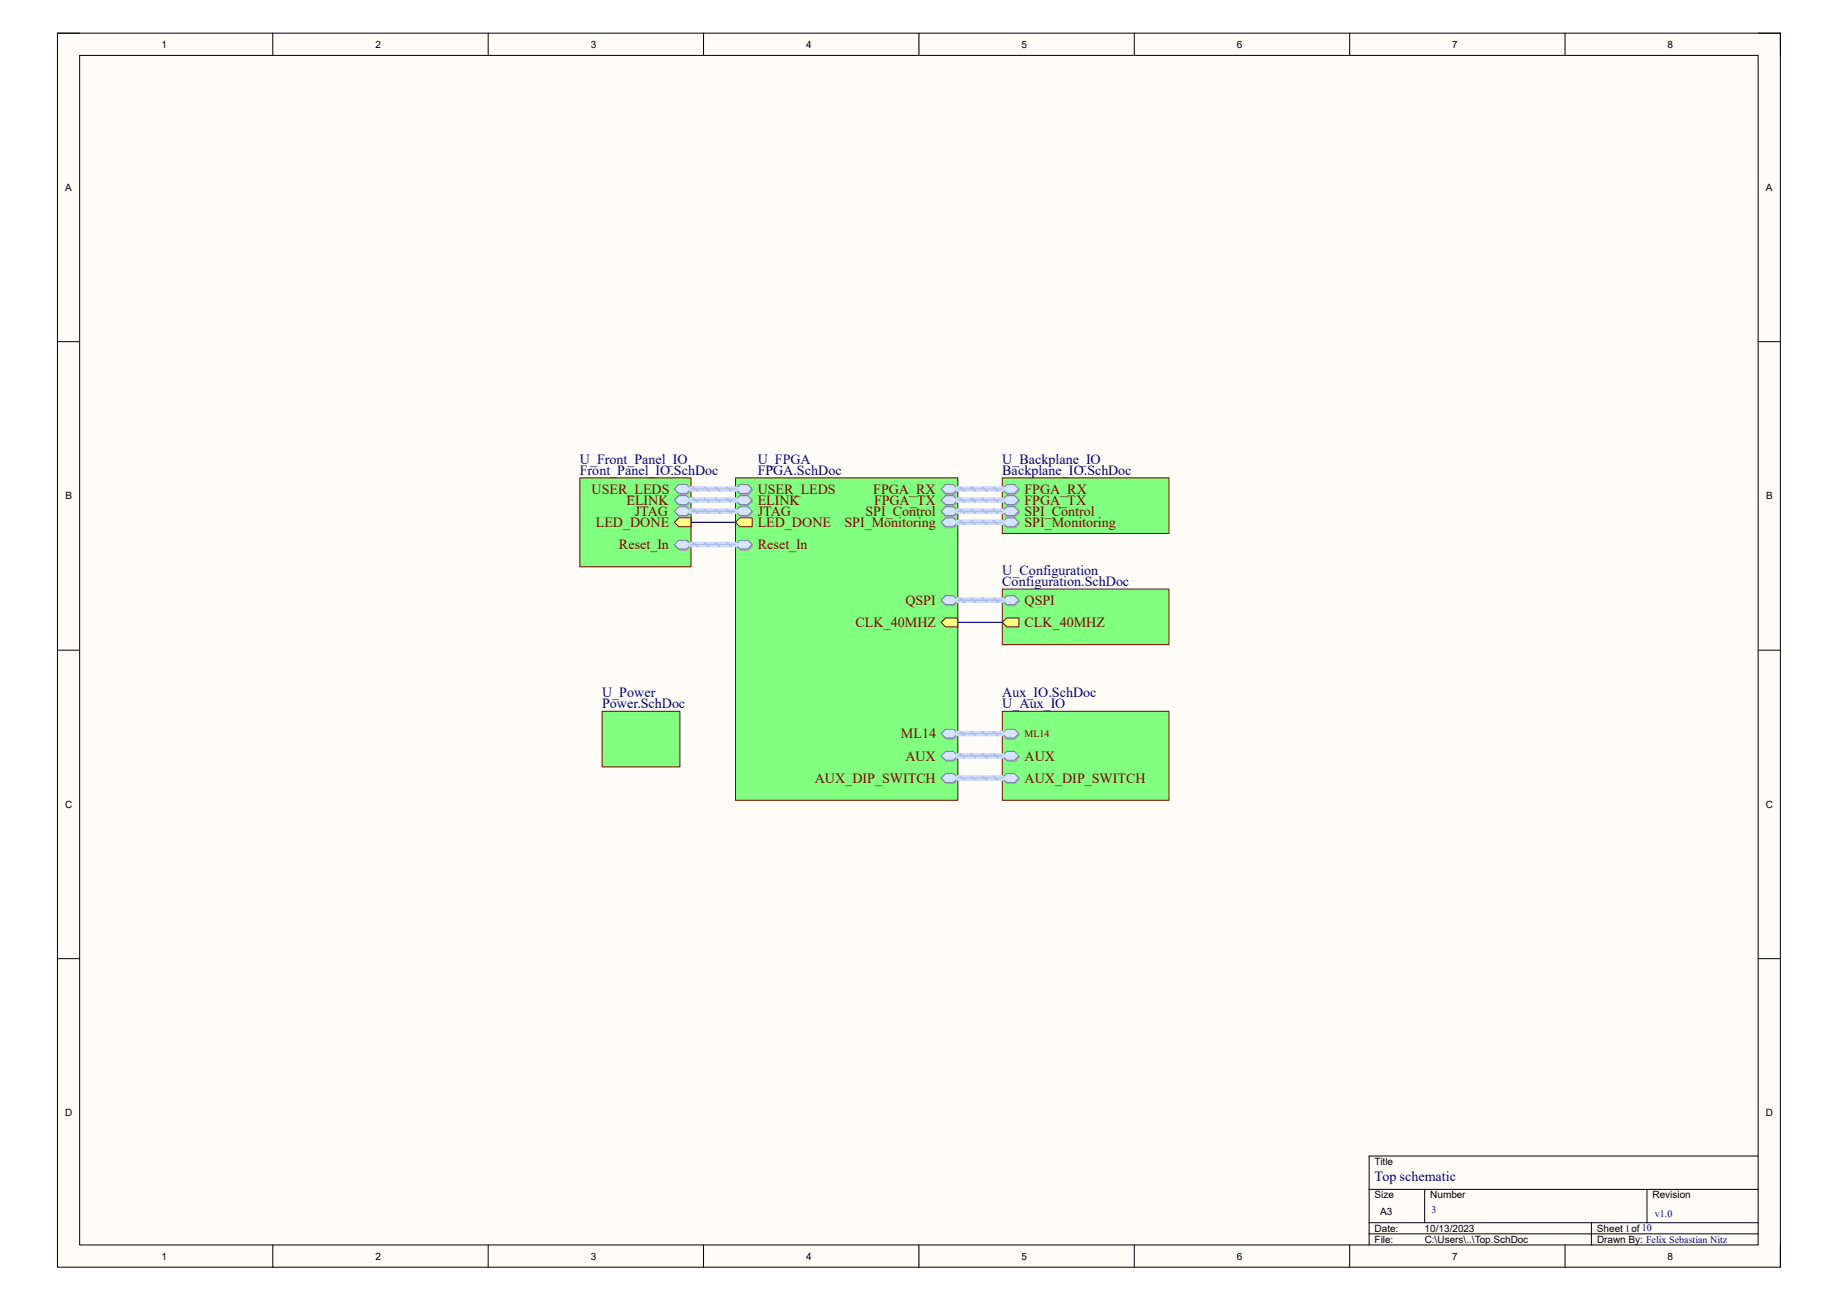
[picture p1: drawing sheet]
<svg xmlns="http://www.w3.org/2000/svg" width="420mm" height="297mm" viewBox="0 0 420 297" stroke-linecap="round" stroke-linejoin="round" font-family="sans-serif">
<path d="M13.1 7.6h393.7v281.9h-393.7z" fill-rule="evenodd" fill="#fffcf8"/>
<path d="M13.1 7.6h393.7v281.9h-393.7z" fill="none" stroke="#000" stroke-width=".23"/>
<path d="M18.2 12.7h383.5v271.7h-383.5z" fill-rule="evenodd" fill="#fffcf8"/>
<g fill="none" stroke="#000" stroke-width=".23">
<path d="M13.1 7.6h5.1M18.2 12.7h383.5v271.7h-383.5zM62.3 7.6v5.1M111.5 7.6v5.1M160.8 7.6v5.1M210 7.6v5.1M259.2 7.6v5.1M308.4 7.6v5.1M357.6 7.6v5.1M401.7 7.6h5.1v5.1M13.1 78.1h5.1M401.7 78.1h5.1"/>
<path d="M13.1 148.5h5.1M401.7 148.5h5.1M13.1 219h5.1M401.7 219h5.1M312.8 271.7h88.9M312.8 279.4h88.9M325.5 271.7v7.7M363.6 279.4v5M376.3 271.7v7.7M401.7 264.1h-88.9v20.3M62.3 284.4v5.1M111.5 284.4v5.1"/>
<path d="M160.8 284.4v5.1M210 284.4v5.1M259.2 284.4v5.1M308.4 284.4v5.1M312.8 281.9h88.9M357.6 284.4v5.1M406.8 284.4v5.1"/>
</g>
<path d="M132.5 109.2h25.4v20.3h-25.4z" fill-rule="evenodd" fill="#80ff80"/>
<path d="M132.5 109.2h25.4v20.3h-25.4z" fill="none" stroke="#800000" stroke-width=".23"/>
<path d="M155.2 116h1.8l1 1.1-1 1h-1.8l-1-1z" fill-rule="evenodd" fill="#bac0ca"/>
<path d="M155.2 116h1.8l1 1.1-1 1h-1.8l-1-1z" fill="none" stroke="#a6acb6" stroke-width=".23"/>
<path d="M155.1 115.8h1.8l1 1-1 1h-1.8l-1-1z" fill-rule="evenodd" fill="#d5e4ff"/>
<path d="M155.1 115.8h1.8l1 1-1 1h-1.8l-1-1z" fill="none" stroke="#71809b" stroke-width=".23"/>
<path d="M155.2 113.5h1.8l1 1-1 1h-1.8l-1-1z" fill-rule="evenodd" fill="#bac0ca"/>
<path d="M155.2 113.5h1.8l1 1-1 1h-1.8l-1-1z" fill="none" stroke="#a6acb6" stroke-width=".23"/>
<path d="M155.1 113.2h1.8l1 1.1-1 1h-1.8l-1-1z" fill-rule="evenodd" fill="#d5e4ff"/>
<path d="M155.1 113.2h1.8l1 1.1-1 1h-1.8l-1-1z" fill="none" stroke="#71809b" stroke-width=".23"/>
<path d="M155.2 111h1.8l1 1-1 1h-1.8l-1-1z" fill-rule="evenodd" fill="#bac0ca"/>
<path d="M155.2 111h1.8l1 1-1 1h-1.8l-1-1z" fill="none" stroke="#a6acb6" stroke-width=".23"/>
<path d="M155.1 110.7h1.8l1 1-1 1h-1.8l-1-1z" fill-rule="evenodd" fill="#d5e4ff"/>
<path d="M155.1 110.7h1.8l1 1-1 1h-1.8l-1-1z" fill="none" stroke="#71809b" stroke-width=".23"/>
<path d="M155.1 118.3h2.8v2.1h-2.8l-1-1.1z" fill-rule="evenodd" fill="#ffff80"/>
<path d="M155.1 118.3h2.8v2.1h-2.8l-1-1.1z" fill="none" stroke="#800000" stroke-width=".23"/>
<path d="M155.2 123.7h1.8l1 1-1 1h-1.8l-1-1z" fill-rule="evenodd" fill="#bac0ca"/>
<path d="M155.2 123.7h1.8l1 1-1 1h-1.8l-1-1z" fill="none" stroke="#a6acb6" stroke-width=".23"/>
<path d="M155.1 123.4h1.8l1 1-1 1h-1.8l-1-1z" fill-rule="evenodd" fill="#d5e4ff"/>
<path d="M155.1 123.4h1.8l1 1-1 1h-1.8l-1-1z" fill="none" stroke="#71809b" stroke-width=".23"/>
<path d="M229 109.2h38.1v12.7h-38.1z" fill-rule="evenodd" fill="#80ff80"/>
<path d="M229 109.2h38.1v12.7h-38.1z" fill="none" stroke="#800000" stroke-width=".23"/>
<path d="M230.2 111h1.7l1.1 1-1.1 1h-1.7l-1-1z" fill-rule="evenodd" fill="#bac0ca"/>
<path d="M230.2 111h1.7l1.1 1-1.1 1h-1.7l-1-1z" fill="none" stroke="#a6acb6" stroke-width=".23"/>
<path d="M229 111.7l1-1h1.8l1 1-1 1h-1.8z" fill-rule="evenodd" fill="#d5e4ff"/>
<path d="M229 111.7l1-1h1.8l1 1-1 1h-1.8z" fill="none" stroke="#71809b" stroke-width=".23"/>
<path d="M230.2 113.5h1.7l1.1 1-1.1 1h-1.7l-1-1z" fill-rule="evenodd" fill="#bac0ca"/>
<path d="M230.2 113.5h1.7l1.1 1-1.1 1h-1.7l-1-1z" fill="none" stroke="#a6acb6" stroke-width=".23"/>
<path d="M229 114.3l1-1.1h1.8l1 1.1-1 1h-1.8z" fill-rule="evenodd" fill="#d5e4ff"/>
<path d="M229 114.3l1-1.1h1.8l1 1.1-1 1h-1.8z" fill="none" stroke="#71809b" stroke-width=".23"/>
<path d="M230.2 116h1.7l1.1 1.1-1.1 1h-1.7l-1-1z" fill-rule="evenodd" fill="#bac0ca"/>
<path d="M230.2 116h1.7l1.1 1.1-1.1 1h-1.7l-1-1z" fill="none" stroke="#a6acb6" stroke-width=".23"/>
<path d="M229 116.8l1-1h1.8l1 1-1 1h-1.8z" fill-rule="evenodd" fill="#d5e4ff"/>
<path d="M229 116.8l1-1h1.8l1 1-1 1h-1.8z" fill="none" stroke="#71809b" stroke-width=".23"/>
<path d="M230.2 118.6h1.7l1.1 1-1.1 1h-1.7l-1-1z" fill-rule="evenodd" fill="#bac0ca"/>
<path d="M230.2 118.6h1.7l1.1 1-1.1 1h-1.7l-1-1z" fill="none" stroke="#a6acb6" stroke-width=".23"/>
<path d="M229 119.3l1-1h1.8l1 1-1 1.1h-1.8z" fill-rule="evenodd" fill="#d5e4ff"/>
<path d="M229 119.3l1-1h1.8l1 1-1 1.1h-1.8z" fill="none" stroke="#71809b" stroke-width=".23"/>
<path d="M137.6 162.5h17.8v12.7h-17.8z" fill-rule="evenodd" fill="#80ff80"/>
<path d="M137.6 162.5h17.8v12.7h-17.8z" fill="none" stroke="#800000" stroke-width=".23"/>
<path d="M168.1 109.2h50.8v73.6h-50.8z" fill-rule="evenodd" fill="#80ff80"/>
<path d="M168.1 109.2h50.8v73.6h-50.8z" fill="none" stroke="#800000" stroke-width=".23"/>
<path d="M168.2 117.1l1-1.1h1.8l1 1.1-1 1h-1.8z" fill-rule="evenodd" fill="#bac0ca"/>
<path d="M168.2 117.1l1-1.1h1.8l1 1.1-1 1h-1.8z" fill="none" stroke="#a6acb6" stroke-width=".23"/>
<path d="M169.1 115.8h1.8l1 1-1 1h-1.8l-1-1z" fill-rule="evenodd" fill="#d5e4ff"/>
<path d="M169.1 115.8h1.8l1 1-1 1h-1.8l-1-1z" fill="none" stroke="#71809b" stroke-width=".23"/>
<path d="M215.2 172.9l1-1h1.8l1 1-1 1h-1.8z" fill-rule="evenodd" fill="#bac0ca"/>
<path d="M215.2 172.9l1-1h1.8l1 1-1 1h-1.8z" fill="none" stroke="#a6acb6" stroke-width=".23"/>
<path d="M215.1 172.7l1-1h1.7l1.1 1-1.1 1h-1.7z" fill-rule="evenodd" fill="#d5e4ff"/>
<path d="M215.1 172.7l1-1h1.7l1.1 1-1.1 1h-1.7z" fill="none" stroke="#71809b" stroke-width=".23"/>
<path d="M168.2 114.5l1-1h1.8l1 1-1 1h-1.8z" fill-rule="evenodd" fill="#bac0ca"/>
<path d="M168.2 114.5l1-1h1.8l1 1-1 1h-1.8z" fill="none" stroke="#a6acb6" stroke-width=".23"/>
<path d="M169.1 113.2h1.8l1 1.1-1 1h-1.8l-1-1z" fill-rule="evenodd" fill="#d5e4ff"/>
<path d="M169.1 113.2h1.8l1 1.1-1 1h-1.8l-1-1z" fill="none" stroke="#71809b" stroke-width=".23"/>
<path d="M216.2 111h1.8l1 1-1 1h-1.8l-1-1z" fill-rule="evenodd" fill="#bac0ca"/>
<path d="M216.2 111h1.8l1 1-1 1h-1.8l-1-1z" fill="none" stroke="#a6acb6" stroke-width=".23"/>
<path d="M215.1 111.7l1-1h1.7l1.1 1-1.1 1h-1.7z" fill-rule="evenodd" fill="#d5e4ff"/>
<path d="M215.1 111.7l1-1h1.7l1.1 1-1.1 1h-1.7z" fill="none" stroke="#71809b" stroke-width=".23"/>
<path d="M216.2 113.5h1.8l1 1-1 1h-1.8l-1-1z" fill-rule="evenodd" fill="#bac0ca"/>
<path d="M216.2 113.5h1.8l1 1-1 1h-1.8l-1-1z" fill="none" stroke="#a6acb6" stroke-width=".23"/>
<path d="M215.1 114.3l1-1.1h1.7l1.1 1.1-1.1 1h-1.7z" fill-rule="evenodd" fill="#d5e4ff"/>
<path d="M215.1 114.3l1-1.1h1.7l1.1 1.1-1.1 1h-1.7z" fill="none" stroke="#71809b" stroke-width=".23"/>
<path d="M216.2 116h1.8l1 1.1-1 1h-1.8l-1-1z" fill-rule="evenodd" fill="#bac0ca"/>
<path d="M216.2 116h1.8l1 1.1-1 1h-1.8l-1-1z" fill="none" stroke="#a6acb6" stroke-width=".23"/>
<path d="M215.1 116.8l1-1h1.7l1.1 1-1.1 1h-1.7z" fill-rule="evenodd" fill="#d5e4ff"/>
<path d="M215.1 116.8l1-1h1.7l1.1 1-1.1 1h-1.7z" fill="none" stroke="#71809b" stroke-width=".23"/>
<path d="M216.2 118.6h1.8l1 1-1 1h-1.8l-1-1z" fill-rule="evenodd" fill="#bac0ca"/>
<path d="M216.2 118.6h1.8l1 1-1 1h-1.8l-1-1z" fill="none" stroke="#a6acb6" stroke-width=".23"/>
<path d="M215.1 119.3l1-1h1.7l1.1 1-1.1 1.1h-1.7z" fill-rule="evenodd" fill="#d5e4ff"/>
<path d="M215.1 119.3l1-1h1.7l1.1 1-1.1 1.1h-1.7z" fill="none" stroke="#71809b" stroke-width=".23"/>
<path d="M216.2 136.4h1.8l1 1-1 1h-1.8l-1-1z" fill-rule="evenodd" fill="#bac0ca"/>
<path d="M216.2 136.4h1.8l1 1-1 1h-1.8l-1-1z" fill="none" stroke="#a6acb6" stroke-width=".23"/>
<path d="M215.1 137.1l1-1h1.7l1.1 1-1.1 1h-1.7z" fill-rule="evenodd" fill="#d5e4ff"/>
<path d="M215.1 137.1l1-1h1.7l1.1 1-1.1 1h-1.7z" fill="none" stroke="#71809b" stroke-width=".23"/>
<path d="M215.1 142.2l1-1h2.8v2h-2.8z" fill-rule="evenodd" fill="#ffff80"/>
<path d="M215.1 142.2l1-1h2.8v2h-2.8z" fill="none" stroke="#800000" stroke-width=".23"/>
<path d="M168.2 112l1-1h1.8l1 1-1 1h-1.8z" fill-rule="evenodd" fill="#bac0ca"/>
<path d="M168.2 112l1-1h1.8l1 1-1 1h-1.8z" fill="none" stroke="#a6acb6" stroke-width=".23"/>
<path d="M169.1 110.7h1.8l1 1-1 1h-1.8l-1-1z" fill-rule="evenodd" fill="#d5e4ff"/>
<path d="M169.1 110.7h1.8l1 1-1 1h-1.8l-1-1z" fill="none" stroke="#71809b" stroke-width=".23"/>
<path d="M169.1 118.3h2.8v2.1h-2.8l-1-1.1z" fill-rule="evenodd" fill="#ffff80"/>
<path d="M169.1 118.3h2.8v2.1h-2.8l-1-1.1z" fill="none" stroke="#800000" stroke-width=".23"/>
<path d="M215.2 178l1-1h1.8l1 1-1 1h-1.8z" fill-rule="evenodd" fill="#bac0ca"/>
<path d="M215.2 178l1-1h1.8l1 1-1 1h-1.8z" fill="none" stroke="#a6acb6" stroke-width=".23"/>
<path d="M215.1 177.8l1-1.1h1.7l1.1 1.1-1.1 1h-1.7z" fill-rule="evenodd" fill="#d5e4ff"/>
<path d="M215.1 177.8l1-1.1h1.7l1.1 1.1-1.1 1h-1.7z" fill="none" stroke="#71809b" stroke-width=".23"/>
<path d="M168.2 124.7l1-1h1.8l1 1-1 1h-1.8z" fill-rule="evenodd" fill="#bac0ca"/>
<path d="M168.2 124.7l1-1h1.8l1 1-1 1h-1.8z" fill="none" stroke="#a6acb6" stroke-width=".23"/>
<path d="M169.1 123.4h1.8l1 1-1 1h-1.8l-1-1z" fill-rule="evenodd" fill="#d5e4ff"/>
<path d="M169.1 123.4h1.8l1 1-1 1h-1.8l-1-1z" fill="none" stroke="#71809b" stroke-width=".23"/>
<path d="M216.2 166.8h1.8l1 1.1-1 1h-1.8l-1-1z" fill-rule="evenodd" fill="#bac0ca"/>
<path d="M216.2 166.8h1.8l1 1.1-1 1h-1.8l-1-1z" fill="none" stroke="#a6acb6" stroke-width=".23"/>
<path d="M215.1 167.6l1-1h1.7l1.1 1-1.1 1h-1.7z" fill-rule="evenodd" fill="#d5e4ff"/>
<path d="M215.1 167.6l1-1h1.7l1.1 1-1.1 1h-1.7z" fill="none" stroke="#71809b" stroke-width=".23"/>
<path d="M229 134.6h38.1v12.7h-38.1z" fill-rule="evenodd" fill="#80ff80"/>
<path d="M229 134.6h38.1v12.7h-38.1z" fill="none" stroke="#800000" stroke-width=".23"/>
<path d="M230.2 136.4h1.7l1.1 1-1.1 1h-1.7l-1-1z" fill-rule="evenodd" fill="#bac0ca"/>
<path d="M230.2 136.4h1.7l1.1 1-1.1 1h-1.7l-1-1z" fill="none" stroke="#a6acb6" stroke-width=".23"/>
<path d="M229 137.1l1-1h1.8l1 1-1 1h-1.8z" fill-rule="evenodd" fill="#d5e4ff"/>
<path d="M229 137.1l1-1h1.8l1 1-1 1h-1.8z" fill="none" stroke="#71809b" stroke-width=".23"/>
<path d="M229 142.2l1-1h2.8v2h-2.8z" fill-rule="evenodd" fill="#ffff80"/>
<path d="M229 142.2l1-1h2.8v2h-2.8z" fill="none" stroke="#800000" stroke-width=".23"/>
<path d="M229 162.5h38.1v20.3h-38.1z" fill-rule="evenodd" fill="#80ff80"/>
<path d="M229 162.5h38.1v20.3h-38.1z" fill="none" stroke="#800000" stroke-width=".23"/>
<path d="M229.2 172.9l1-1h1.7l1.1 1-1.1 1h-1.7z" fill-rule="evenodd" fill="#bac0ca"/>
<path d="M229.2 172.9l1-1h1.7l1.1 1-1.1 1h-1.7z" fill="none" stroke="#a6acb6" stroke-width=".23"/>
<path d="M229 172.7l1-1h1.8l1 1-1 1h-1.8z" fill-rule="evenodd" fill="#d5e4ff"/>
<path d="M229 172.7l1-1h1.8l1 1-1 1h-1.8z" fill="none" stroke="#71809b" stroke-width=".23"/>
<path d="M230.2 177h1.7l1.1 1-1.1 1h-1.7l-1-1z" fill-rule="evenodd" fill="#bac0ca"/>
<path d="M230.2 177h1.7l1.1 1-1.1 1h-1.7l-1-1z" fill="none" stroke="#a6acb6" stroke-width=".23"/>
<path d="M229 177.8l1-1.1h1.8l1 1.1-1 1h-1.8z" fill-rule="evenodd" fill="#d5e4ff"/>
<path d="M229 177.8l1-1.1h1.8l1 1.1-1 1h-1.8z" fill="none" stroke="#71809b" stroke-width=".23"/>
<path d="M230.2 166.8h1.7l1.1 1.1-1.1 1h-1.7l-1-1z" fill-rule="evenodd" fill="#bac0ca"/>
<path d="M230.2 166.8h1.7l1.1 1.1-1.1 1h-1.7l-1-1z" fill="none" stroke="#a6acb6" stroke-width=".23"/>
<path d="M229 167.6l1-1h1.8l1 1-1 1h-1.8z" fill-rule="evenodd" fill="#d5e4ff"/>
<path d="M229 167.6l1-1h1.8l1 1-1 1h-1.8z" fill="none" stroke="#71809b" stroke-width=".23"/>
<path d="M157.9 119.3h10.2M218.9 142.2h10.1" fill="none" stroke="#000080" stroke-width=".25"/>
<path d="M157.9 116.8h10.2M157.9 114.3h10.2M157.9 111.7h10.2M218.9 119.3h10.1M218.9 116.8h10.1M218.9 114.3h10.1M218.9 111.7h10.1M157.9 124.4h10.2M218.9 137.1h10.1M218.9 172.7h10.1M218.9 177.8h10.1M218.9 167.6h10.1" fill="none" stroke="#cbdaff" stroke-width="1.3"/>
<g fill="none" stroke="#adbce7" stroke-width=".38">
<path d="M158.4 113.8l1 .9M158.4 111.3l1 .9M158.4 116.4l1 .8M161 113.8l1 .9M161 111.3l1 .9M161 116.4l1 .8M163.5 113.8l1 .9M163.5 111.3l1 .9M163.5 116.4l1 .8M166 113.8l1 .9M166 111.3l1 .9M166 116.4l1 .8"/>
<path d="M219.4 118.9l1 .9M219.4 116.4l1 .8M219.4 113.8l1 .9M219.4 111.3l1 .9M221.9 118.9l1 .9M221.9 116.4l1 .8M221.9 113.8l1 .9M221.9 111.3l1 .9M224.5 118.9l1 .9M224.5 116.4l1 .8M224.5 113.8l1 .9M224.5 111.3l1 .9"/>
<path d="M227 118.9l1 .9M227 116.4l1 .8M227 113.8l1 .9M227 111.3l1 .9M158.4 124l1 .9M161 124l1 .9M163.5 124l1 .9M166 124l1 .9M219.4 136.7l1 .9M221.9 136.7l1 .9M224.5 136.7l1 .9M227 136.7l1 .9"/>
<path d="M219.4 172.2l1 .9M219.4 177.3l1 .9M219.4 167.2l1 .8M221.9 172.2l1 .9M221.9 177.3l1 .9M221.9 167.2l1 .8M224.5 172.2l1 .9M224.5 177.3l1 .9M224.5 167.2l1 .8M227 172.2l1 .9M227 177.3l1 .9M227 167.2l1 .8"/>
</g>
<path d="M157.9 116.8h10.2M157.9 114.3h10.2M157.9 111.7h10.2M218.9 119.3h10.1M218.9 116.8h10.1M218.9 114.3h10.1M218.9 111.7h10.1M157.9 124.4h10.2M218.9 137.1h10.1M218.9 172.7h10.1M218.9 177.8h10.1M218.9 167.6h10.1" fill="none" stroke="#adbce7" stroke-width=".25"/>
<g font-size="3.2" fill="#000080">
<text x="132.5" y="106">U_Front_Panel_IO</text>
<text x="173.1" y="106">U_FPGA</text>
<text x="229" y="106">U_Backplane_IO</text>
<text x="132.5" y="108.5">Front_Panel_IO.SchDoc</text>
<text x="173.1" y="108.5">FPGA.SchDoc</text>
<text x="229" y="108.5">Backplane_IO.SchDoc</text>
<text x="229" y="131.4">U_Configuration</text>
<text x="229" y="133.9">Configuration.SchDoc</text>
<text x="137.6" y="159.3">U_Power</text>
<text x="137.6" y="161.8">Power.SchDoc</text>
<text x="229" y="161.8">U_Aux_IO</text>
<text x="229" y="159.3">Aux_IO.SchDoc</text>
<text x="314.1" y="269.8">Top schematic</text>
</g>
<g font-size="3.2" fill="#800000">
<text x="135.2" y="112.8">USER_LEDS</text>
<text x="173.1" y="112.8">USER_LEDS</text>
<text x="199.6" y="112.8">FPGA_RX</text>
<text x="234.1" y="112.8">FPGA_RX</text>
<text x="143.2" y="115.4">ELINK</text>
<text x="145" y="117.9">JTAG</text>
<text x="173.1" y="117.9">JTAG</text>
<text x="173.1" y="115.4">ELINK</text>
<text x="197.8" y="117.9">SPI_Control</text>
<text x="199.7" y="115.4">FPGA_TX</text>
<text x="234.1" y="115.4">FPGA_TX</text>
<text x="234.1" y="117.9">SPI_Control</text>
<text x="136.1" y="120.4">LED_DONE</text>
<text x="141.4" y="125.5">Reset_In</text>
<text x="173.1" y="120.4">LED_DONE</text>
<text x="173.1" y="125.5">Reset_In</text>
<text x="193" y="120.4">SPI_Monitoring</text>
<text x="234.1" y="120.4">SPI_Monitoring</text>
<text x="195.5" y="143.3">CLK_40MHZ</text>
<text x="206.9" y="138.2">QSPI</text>
<text x="234.1" y="138.2">QSPI</text>
<text x="234.1" y="143.3">CLK_40MHZ</text>
<text x="205.9" y="168.7">ML14</text>
<text x="206.9" y="173.8">AUX</text>
<text x="234.1" y="173.8">AUX</text>
<text x="186.2" y="178.9">AUX_DIP_SWITCH</text>
<text x="234.1" y="178.9">AUX_DIP_SWITCH</text>
</g>
<g font-size="2.3">
<text x="36.9" y="10.9">1</text>
<text x="85.8" y="10.9">2</text>
<text x="135" y="10.9">3</text>
<text x="184.2" y="10.9">4</text>
<text x="233.4" y="10.9">5</text>
<text x="282.6" y="10.9">6</text>
<text x="331.9" y="10.9">7</text>
<text x="381" y="10.9">8</text>
<text x="14.9" y="43.6">A</text>
<text x="403.5" y="43.6">A</text>
<text x="15" y="114.1">B</text>
<text x="403.6" y="114.1">B</text>
<text x="14.9" y="184.6">C</text>
<text x="403.5" y="184.6">C</text>
<text x="14.9" y="255.1">D</text>
<text x="403.5" y="255.1">D</text>
<text x="314.1" y="266.2">Title</text>
<text x="314.1" y="273.8">Size</text>
<text x="326.8" y="273.8">Number</text>
<text x="377.6" y="273.8">Revision</text>
<text x="314.1" y="281.4">Date:</text>
<text x="315.4" y="277.6">A3</text>
<text x="325.5" y="281.4">10/13/2023</text>
<text x="364.9" y="281.4">Sheet 1of 10</text>
<text x="36.9" y="287.8">1</text>
<text x="85.8" y="287.8">2</text>
<text x="135" y="287.8">3</text>
<text x="184.2" y="287.8">4</text>
<text x="233.4" y="287.8">5</text>
<text x="282.6" y="287.8">6</text>
<text x="314.1" y="284">File:</text>
<text x="325.6" y="284">C:\Users\..\Top.SchDoc</text>
<text x="331.9" y="287.8">7</text>
<text x="364.9" y="284">Drawn By: Felix Sebastian Nitz</text>
<text x="381" y="287.8">8</text>
</g>
<text font-size="2.3" fill="#800000" x="234.1" y="168.4">ML14</text>
<g font-size="2.3" fill="#000080">
<text x="327.1" y="277">3</text>
<text x="378.1" y="278">v1.0</text>
</g>
</svg>
